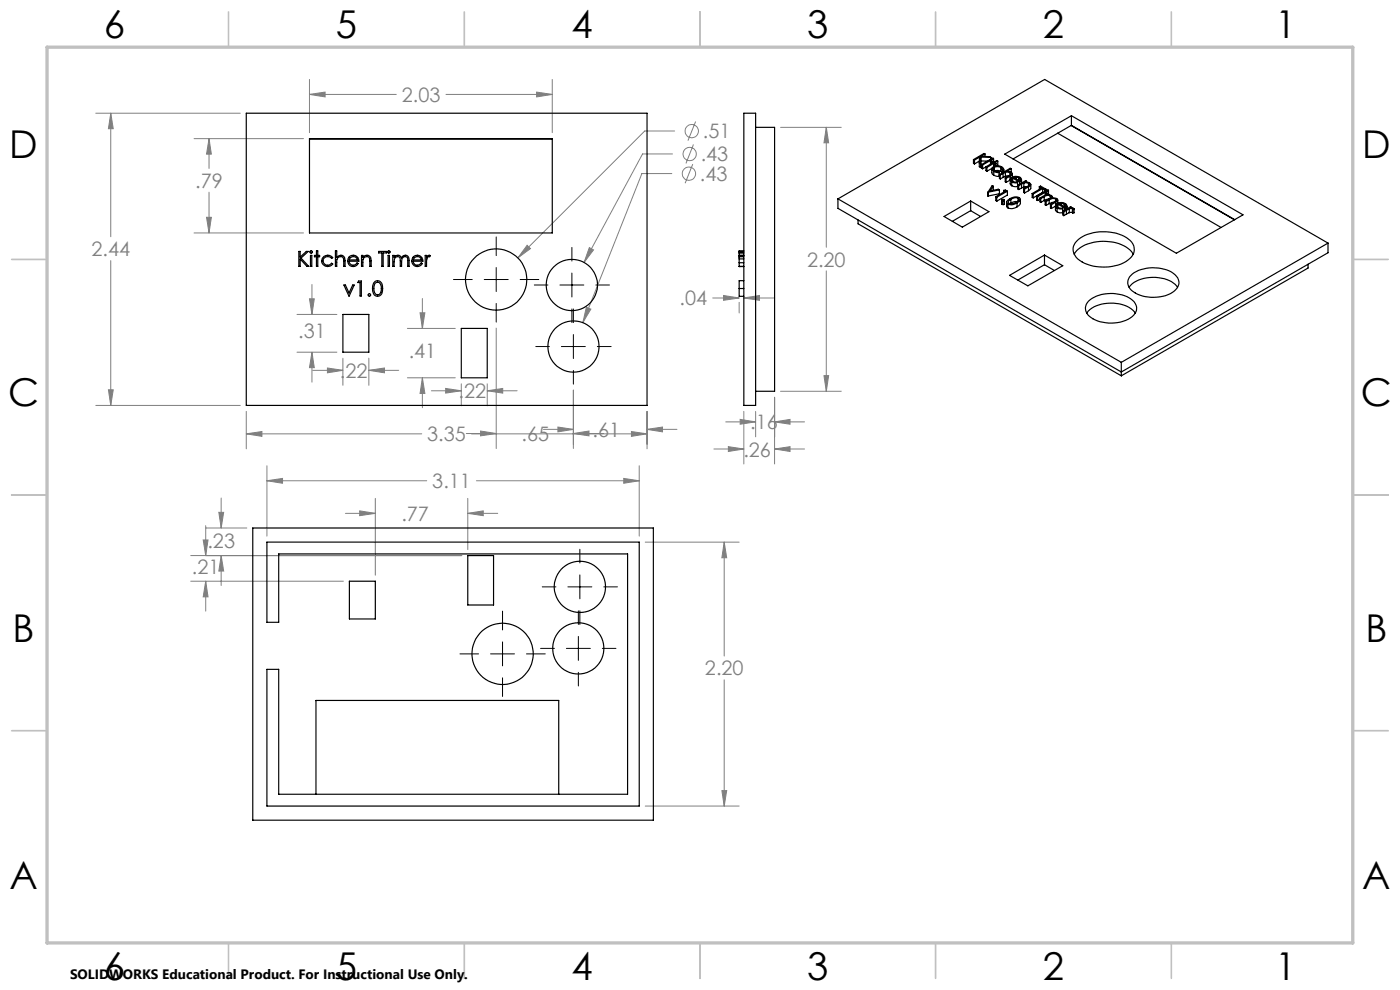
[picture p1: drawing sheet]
<svg xmlns="http://www.w3.org/2000/svg" width="297mm" height="210mm" viewBox="0 0 297 210" stroke-linecap="round" stroke-linejoin="round" font-family="sans-serif">
<g fill="none" stroke="#808080" stroke-width=".21">
<path d="M65.7 16.9v11.2M113.8 19.5l3.4 .5-3.4 .6zM117.2 16.9v11.2M20.3 24h30.7M23.5 24l.5 3.3h-1zM23.5 24v26.2M41.2 29.4h23.2M44.3 29.4l.5 3.3h-1zM44.3 29.4v6.3M65.7 20l3.3-.5v1.1zM65.7 20h18.4M94.6 20h22.6"/>
<path d="M142.5 36.8h-6.3l-12.6 31.6M142.7 32.7h-6.4l-12.4 23M143.1 27.8h-6.3l-26.9 26.9M147 34.8l-1.7 4.1M147.1 30.6l-1.6 4.1M147.6 25.8l-1.7 4M165.6 27h12.9M175.3 27l.5 3.3h-1zM175.3 27v25.4M23.5 55.3v30.7M41.2 49.4h23.2M43.8 46.1h1l-.5 3.3z"/>
<path d="M44.3 40.8v8.6M111.8 52l.7 .7-2.6 2zM125 52.5l.9 .5-2 2.7zM175.3 57.5v25.5M63 74.7h8.5M63 66.7h8.5M65.7 63.4h1l-.5 3.3zM66.2 74.7l.5 3.3h-1zM66.2 60.4v6.3M66.2 74.7v6.4M66.4 78.6h6.3M69.5 78.1l3.2 .5-3.2 .5z"/>
<path d="M72.7 76v5.7M78.2 78.6l3.4-.5v1zM78.2 76v5.7M78.2 78.6h6.4M86.4 69.7h10.2M89.1 66.3h1l-.5 3.4zM89.6 63.3v6.4M105.3 69.6v25.5M124.4 65.2l.9 .4-1.7 2.8zM151.2 63.2h5.6M153.5 62.7l3.3 .5-3.3 .5zM156.8 64.1v2.3"/>
<path d="M157.8 63.2h6.3M157.8 63.2l3.3-.5v1zM174.8 79.7h1l-.5 3.3zM20.3 86h30.7M23 82.7h1l-.5 3.3zM52.2 92l3.4-.5v1.1zM52.2 87.3v7.9M52.2 92h37.3M56.6 98.8v14.9M86.4 80.1h10.2M89.6 80.1l.5 3.4h-1zM89.6 80.1v6.4"/>
<path d="M91.5 82.9h6.4M94.5 82.4l3.4 .5-3.4 .5zM97.9 81.4v4.7M98.9 92h6.4M100 92h37.3M102 91.4l3.3 .6-3.3 .5zM103.4 82.9l3.2-.5v1zM103.4 81.4v4.7M103.4 82.9h6.3M115.3 91.1h6.3M118.4 90.6l3.2 .5-3.2 .5zM121.6 82.8v12.3"/>
<path d="M121.6 92h6.4M121.6 92l3.4-.6v1.1zM133.9 91.5l3.4 .5-3.4 .6zM135.6 98.8v14.9M137.3 91.1l3.2-.5v1zM137.3 87.3v7.9M137.3 91.1h6.3M151.4 95.2h6.4M154 89.5h6.3M154.5 94.7l3.3 .5-3.3 .6zM157 89l3.3 .5-3.3 .5zM157.8 87.3v11.1"/>
<path d="M160.3 87.3v5.4M164.3 84.3v14.1M164.3 95.2h6.4M164.3 89.5h6.4M164.3 95.2l3.3-.5v1.1zM164.3 89.5l3.3-.5v1zM165.6 83h12.9M40.5 117.9h57.5M43.1 114.5h1l-.5 3.4zM43.6 111.5v6.4M43.7 112h8.7M46.4 108.7h1l-.5 3.3z"/>
<path d="M46.9 117.9l.5 3.2h-1zM46.9 105.6v6.4M46.9 117.9v6.3M56.6 102l3.3-.5v1zM56.6 102h33.9M73.3 108.9h6.3M76.3 108.4l3.3 .5-3.3 .5zM79.6 105.7v16.3M99.2 108.9l3.3-.5v1zM99.2 105.7v10.9M99.2 108.9h6.4M101.1 102h34.5"/>
<path d="M132.3 101.5l3.3 .5-3.3 .5zM136.9 115h19.9M153.6 115l.6 3.3h-1.1zM153.6 115v24.2M40.5 123.3h32.3M43.6 123.3l.5 3.3h-1zM43.6 123.3v6.3M153.6 144.2v26.8M136.9 171h19.9M153.1 167.7h1.1l-.6 3.3z"/>
<circle cx="146.1" cy="36.8" r="1.42"/>
<circle cx="146.3" cy="32.7" r="1.4"/>
<circle cx="146.7" cy="27.8" r="1.42"/>
</g>
<g fill="none" stroke="#000" stroke-width=".21">
<path d="M96.2 59.3h4M102.7 59.3h5.1M105.3 50.3v3.9M105.3 56.8v5M110.3 59.3h4M121.3 52.5v2.9M121.3 57.9v5.1M105.3 64.4v3.9M113.3 60.5h2.9M113.7 73.5h2.9M118.8 60.5h5.1M119.1 73.5h5.1"/>
<path d="M121.3 65.5v2.9M121.6 65.5v2.9M121.6 71v5.1M121.6 78.6v2.9M126.4 60.5h2.9M126.7 73.5h2.9M123 116.5v2.9M97.6 138.7h3.9M104.1 138.7h5M106.6 129.6v4M106.6 136.2v5M111.7 138.7h4"/>
<path d="M114.7 137.5h2.9M115 124.5h2.9M120.2 137.5h5M120.5 124.5h5.1M122.7 129.6v2.9M122.7 135v5.1M123 121.9v5.1M123 129.6v2.9M127.8 137.5h2.9M128.1 124.5h2.9M106.6 143.8v3.9M122.7 142.6v2.9"/>
</g>
<g fill="none" stroke="#c0c0c0" stroke-width=".35">
<path d="M48.5 2.5v7.5M98.5 2.5v7.5M148.5 2.5v7.5M198.5 2.5v7.5M248.5 2.5v7.5M2.5 55h7.5M287 55h7.5M2.5 105h7.5M287 105h7.5M2.5 155h7.5M287 155h7.5M48.5 200v7.5"/>
<path d="M98.5 200v7.5M148.5 200v7.5M198.5 200v7.5M248.5 200v7.5"/>
</g>
<path d="M10 10h277v190h-277z" fill="none" stroke="#c0c0c0" stroke-width=".7"/>
<path d="M23 82.7h1l-.5 3.3zM23.5 24l.5 3.3h-1zM52.2 92l3.4-.5v1.1zM133.9 91.5l3.4 .5-3.4 .6zM65.7 20l3.3-.5v1.1zM113.8 19.5l3.4 .5-3.4 .6zM43.8 46.1h1l-.5 3.3zM44.3 29.4l.5 3.3h-1zM111.8 52l-1.9 2.7 2.6-2zM125 52.5l-1.1 3.2 2-2.7zM124.4 65.2l-.8 3.2 1.7-2.8zM66.2 74.7l.5 3.3h-1zM65.7 63.4h1l-.5 3.3zM69.5 78.1l3.2 .5-3.2 .5zM78.2 78.6l3.4-.5v1zM89.6 80.1l.5 3.4h-1zM89.1 66.3h1l-.5 3.4zM94.5 82.4l3.4 .5-3.4 .5zM103.4 82.9l3.2-.5v1zM118.4 90.6l3.2 .5-3.2 .5zM137.3 91.1l3.2-.5v1zM102 91.4l3.3 .6-3.3 .5zM121.6 92l3.4-.6v1.1zM154.5 94.7l3.3 .5-3.3 .6zM164.3 95.2l3.3-.5v1.1zM164.3 89.5l3.3-.5v1zM157 89l3.3 .5-3.3 .5zM153.5 62.7l3.3 .5-3.3 .5zM157.8 63.2l3.3-.5v1zM175.3 27l.5 3.3h-1zM174.8 79.7h1l-.5 3.3zM153.1 167.7h1.1l-.6 3.3zM153.6 115l.6 3.3h-1.1zM132.3 101.5l3.3 .5-3.3 .5zM56.6 102l3.3-.5v1zM76.3 108.4l3.3 .5-3.3 .5zM99.2 108.9l3.3-.5v1zM46.9 117.9l.5 3.2h-1zM46.4 108.7h1l-.5 3.3zM43.6 123.3l.5 3.3h-1zM43.1 114.5h1l-.5 3.4z" fill="#808080"/>
<g fill="none" stroke="#000" stroke-width=".25">
<path d="M52.2 24h85.1v62h-85.1zM65.7 29.4h51.5v20h-51.5zM65.7 29.5h51.5M157.8 24h2.5v62h-2.5zM160.3 27h4v56h-4M206.5 33.9v.8l.2 .1M206.5 33.9l.2 .1M206.7 34l1.1-.7v1.3M206.7 34v.8M207.8 34.2l-1.1 .6M207.8 34.6v.8l.2 .2M207.8 34.6l.2 .1v.9"/>
<path d="M208.1 33.3l-.1 2.3M208.1 33.3v.8l1.3 .1M208.1 33.3l2.1 .1M208.3 34.9v.8l.2 .1M208.3 34.9l.2 .1M208.5 35v.8M209 32.7l-.3-.1-2.2 1.3M209 32.7l-.9 .5h1.8l.3 .2M209 32.7v.5M209.2 35.4l-.7 .4M209.2 35.4v.8l.2 .1M209.2 35.4l.2 .1"/>
<path d="M209.4 35.5v.8M210.1 34l-1.6 1M210.1 34v.8M210.1 34l-.2-.1-1.6 1M210.2 33.4l-.1 .8M210.3 33.7v.9M210.4 33.8l-.1-.1a.21 .21 0 0 1 .2-.2 .21 .21 0 0 1 .2 .3M210.4 33.8h.3M210.4 33.8l-.1 .9M210.4 35.8v.8M210.4 36.6l.1 .3 .3 .3M210.5 35.7l-1.1 .6"/>
<path d="M210.7 39.5v.9M210.7 39.5l-.2-.1-.9 1.4M210.7 39.5l-.7 1 1.8-.4 .2 .2M210.7 33.8v.6M210.8 33.7v.7M210.8 34.7v.6M210.8 34.4l-.3-.1-.2 .1 .3 .2-1.4 .8M210.8 34.7l.3 .1M210.8 34.7l-1.4 .8M210.8 36.4l1.1 .2M210.8 36.4v.8M211 35.5l.6-.2 .7 .2"/>
<path d="M211 35.5l-.3 .2a.84 .84 0 0 0 1.2 .7v.2M211 35.5v.7M211 36.3l.6-.1 .7 .1M211.1 34.8v.4M211.3 34.7l-.2 .1M211.7 34.2v.8l-.4 .2v-.5M211.7 34.2l-.2-.1-.7 .3M211.7 34.2l-.7 .4 .3 .1M211.9 36.6v.8l-1.1-.2M212 37v.8l.2 .2M212 37l.2 .1M212.2 37.1v.9"/>
<path d="M212.3 35.5l.2 .2 .1 .3M212.3 35.5v.8M212.6 36v.7l-.3-.4M212.6 36h.3M212.8 37.6l-.6 .4M212.8 36.8l-.6 .3M212.8 36.8v.8M212.9 36a1.38 1.38 0 0 0-1.2-.9 1.38 1.38 0 0 0-1.3 .7l.4 .6M212.9 36v.5M212.9 35.9v.6M213.1 32.7l14.2-8.2 36.4 21.1-14.1 8.1zM213.3 37.7v.9l.1 .1"/>
<path d="M213.3 37.7l.1 .1M213.3 37.4l-.5 .2M213.3 36.6h1M213.3 36.6l-.5 .2M213.3 36.6v.8M213.4 37.8v.9M213.9 37.4h-.6M214.3 36.6l.2 .2-.1 .3-1.1 .6M214.3 37.4v.8l-.9 .5M214.3 37.4l-.9 .4M214.3 36.6v.5M214.3 38.1v.9l.3 .4"/>
<path d="M214.5 35.8l-1 .6h.6l.6 .3a.54 .54 0 0 1-.4 .7M214.5 35.8l-.2-.1-2.3 1.3M214.5 35.8v.7M214.6 38.6l1.3 .2M214.6 38.6v.8M214.7 37.7l-.2 .3M214.8 36.9v.7M214.8 37.8l-.2 .2a.73 .73 0 0 0 1.2 .6l.1 .2M214.8 37.8l1.5 .8M214.8 37.8v.6M215.6 37.6l-.5 .1 1.2 .7 .1-.4-.3-.3M215.6 37.6l.5 .1"/>
<path d="M215.6 37.6v.4M215.9 38.8v.8l-1.3-.2M215.9 39.2l.1 .1M215.9 39.3v.8l.2 .1M215.9 39.3l.2 .1M216.1 39.4v.8M216.1 37.7v.6M216.3 38.6v.5M216.7 38.2v-.3a1.54 1.54 0 0 0-2.4 .1l.3 .6M216.7 38.2l-.4 .4M216.7 38.2v.6M216.7 38.1v.7"/>
<path d="M216.7 39v.9M216.7 39.9l-.6 .3M216.7 39l-.6 .4M217.2 40v.8l.1 .1M217.2 40l.1 .1M217.2 39.6l-.5 .3M217.2 38.8l1 .1M217.2 38.8l-.5 .2M217.2 38.8v.8M217.8 38.4l-.3 .2 .6 .1 .6 .4-.5 .5M217.8 38.4l-.2-.1-1.7 1M217.8 38.4v.2"/>
<path d="M217.8 39.6h-.6M218.2 38.9l.2 .2-.1 .2-1.1 .7M218.2 39.6l-.9 .5M218.2 38.9v.5M218.2 39.6v.9M218.7 39.1l-.1 1-.4 .4M220.5 39.6l.2-.1 1.2 .6M220.5 39.6l.5 .3-2 1.2M220.5 39.6v.6M221.2 40l.5 .3M221.2 40l-2 1.2M221.2 40v.8"/>
<path d="M224.4 28.2l34.6 20.1M227.2 26.6l34.7 20M227.2 26.6l-12.3 7.1M227.3 24.5v2.1M227.3 26.6l34.6 20M227.3 26.6h-.1M63.4 53.3h.3v1.2l1.3-1.2h.4l-1.5 1.4 1.6 1.8h-.4l-1.4-1.5v1.5h-.3zM65.9 54.2h.2v2.3h-.2zM67.1 53.2h.3v1h.4v.3h-.4v2h-.3v-2h-.4v-.3h.4zM68.7 54.4a1.33 1.33 0 0 1 1.9 .3l-.3 .1a.99 .99 0 0 0-1.4-.2 .99 .99 0 0 0 0 1.5 .99 .99 0 0 0 1.4-.3l.3 .2a1.25 1.25 0 0 1-1.9 .3 1.25 1.25 0 0 1 0-1.9zM71.2 53.2h.2v1.4a.96 .96 0 0 1 1.2-.4 .96 .96 0 0 1 .6 1.1v1.2h-.3v-1.1a.77 .77 0 0 0-.7-1 .77 .77 0 0 0-.8 1v1.1h-.2zM74.2 54.4a1.21 1.21 0 0 1 1.3-.1 1.21 1.21 0 0 1 .6 1.1h-2.1a.89 .89 0 0 0 .8 .8 .89 .89 0 0 0 .9-.4l.3 .1a1.21 1.21 0 0 1-1.9 .4 1.21 1.21 0 0 1 .1-1.9z"/>
<path d="M74.4 54.6a.92 .92 0 0 1 1.4 .5h-1.7zM76.1 59.6h.6v3.2h-.3v-2.9h-.5zM76.7 54.2h.3v.4a.96 .96 0 0 1 1.2-.4 .96 .96 0 0 1 .5 1.1v1.2h-.2v-1.1a.77 .77 0 0 0-.8-1 .77 .77 0 0 0-.7 1v1.1h-.3zM79.6 59.7l.2-.1a1.05 1.05 0 0 1 1.3 1 2.21 2.21 0 0 1-.5 2.1l-.8 .1a2.04 2.04 0 0 1-.2-3.1zM80.3 53.3h1.7v.3h-.7v2.9h-.3v-2.9h-.7zM82.3 54.2h.3v2.3h-.3zM83.3 54.2h.3v.4a.86 .86 0 0 1 .8-.5 .86 .86 0 0 1 .8 .6 .85 .85 0 0 1 1-.5 .85 .85 0 0 1 .6 1v1.3h-.3v-1.3a.64 .64 0 0 0-.4-.8 .64 .64 0 0 0-.8 .4l-.1 1.7h-.3v-1.2a.67 .67 0 0 0-.5-.9 .67 .67 0 0 0-.8 .8v1.3h-.3zM87.6 54.6a1.18 1.18 0 0 1 1.4-.4 1.18 1.18 0 0 1 .7 1.2h-2.1a.92 .92 0 0 0 .8 .8 .92 .92 0 0 0 1-.4l.2 .1a1.2 1.2 0 0 1-1.7 .4 1.2 1.2 0 0 1-.3-1.7zM87.9 54.6a.91 .91 0 0 1 1.5 .5h-1.7zM90.2 54.2h.3v.3l.3-.3h.5l-.1 .3h-.4l-.2 .4-.1 1.6h-.3zM156.8 54.5v.4M156.8 54.9v.8"/>
<path d="M156.8 56.5h.1M156.8 53.4v.3M156.8 54.2h1M156.8 55.7v.8h1M156.8 54.5h1M156.8 53.7h1M156.8 53.3v.1M156.8 53.6v.5M156.8 54.2v.3M156.8 54.6h.1M156.8 54.9h1M156.8 55.7h1"/>
<path d="M156.8 56.5h1M156.8 53.4h1M157.8 54.1l-1 .1M157.8 53.2h-1v.2M157.8 59.5h-1v1.7M177.8 42.2l43.8-25.3 60.1 34.7M177.8 42.2l60.1 34.7M177.8 42.2v2l60.1 34.7 43.8-25.3v-2M182 46.7v.8l55.9 32.2M200.3 45.9l5.6-3.3 3.9 2.3-5.6 3.3zM205.9 42.6v2.1M205.9 44.7l-3.9 2.2"/>
<path d="M205.9 44.7l2.1 1.2M209.6 41.6h.1M209.6 40.8v.8M209.6 40.8h.1M211.2 41.7v.8l.3 .2M211.2 41.7l.3 .1M211.5 41.8v.9M212 40.3v.8l-2.4 .5M212 40.3l-2.4 .5M212.5 42.4l.1 1M212.6 43.4h.4M212.6 42.5h-.1a.23 .23 0 0 1 .3-.2 .23 .23 0 0 1 .2 .2"/>
<path d="M212.6 42.5h.4M212.6 42.5v.9M212.9 40.4v.4M212.9 40.4l.4-.1 .4 .3M212.9 40.4l.4 .2-2.1 1.1M213 42.5v.9M213.1 42.4l-.1 1M213.5 42.9v.8M213.6 43.7l.2 .4M213.7 40.6v.8l-2.2 1.3M213.7 40.6l-2.2 1.2M213.8 43.3v.8"/>
<path d="M214.2 58.4l7.4-4.3 3.9 2.3-7.4 4.2zM214.5 42.3v.8M214.5 43.1l-.3 .1M215.8 43.9l-1.2 .4-.8-.2M215.8 43l-.9 .4-1.1-.1M215.8 43l.6-.5a.79 .79 0 0 0-.4-.7 .79 .79 0 0 0-.8 0l-1 .3a.78 .78 0 0 0-.6 .9l.2 .3M215.8 42.8h-.6l-.7 .3M215.8 43v.9M216 42l.1 .3a1.69 1.69 0 0 1-2.2 .7v-.3l.6-.4M216 42l-.6-.1-.9 .4M216 42v.6M216.5 42.3l-.1 1-.6 .6"/>
<path d="M217.3 40.1v.8M218.2 40.5l-.9 .4M219 41.1v.8l.2 .1M219 41.1l.2 .1M219.2 41.2v.8M219.9 41.6v.8l.2 .1M219.9 41.6l.2 .1M220.1 41.7v.8M220.6 42.3l-.5 .2M220.6 42v.8l.2 .1M220.6 42l.2 .1M220.8 42.1v.8"/>
<path d="M221.2 40.8l-2 1.2M221.2 40.8h.1M221.5 42.5l-.7 .4M221.5 41.7l-.7 .4M221.5 41.7v.8M221.6 54.1v2.1M221.6 56.2l-5.7 3.2M221.6 56.2l2.1 1.2M221.7 40.3v.4M221.7 42.6v.9l.2 .1M221.7 42.6l.2 .1M221.8 40.8v.5"/>
<path d="M221.8 40.8l-1.7 .9M221.8 40.8l-.2-.1-1.7 .9M221.9 40.1v.9l-.1 .1M221.9 40.1l-.2 .2M221.9 40.4v.8M221.9 42.7v.9M222 40.5l-.1-.2a.28 .28 0 0 1 .3 0 .28 .28 0 0 1 .2 .2M222 40.5h.4M222 40.5v.7M222.4 42.3l-.9 .2M222.4 40.5v.6M222.4 40.4v.8"/>
<path d="M222.5 41.2l-.3 .1 .9 .2 .2 .3-.1 .2h.8a.41 .41 0 0 1 .4 .6l-.5 .3M222.5 41.2l-.2-.1-1.7 .9M222.5 41.2v.1M222.6 43.2l-.7 .4M222.6 42.4l-.7 .3M222.6 42.4v.8M222.8 41.6l.2 .3-1.3 .7M222.8 41.6l-.5-.2-.8 .3M222.8 41.6v.4M222.8 43.3v.8l.3 .1M222.8 43.3l.3 .1M223.1 43.4v.8"/>
<path d="M223.3 41.8v.2M223.5 42.9l-.9 .3M223.9 43.7v.9l.4 .3M223.9 43.7l-.8 .5M223.9 42.2l.2 .3-1.3 .8M223.9 42.2l-.7-.1-.6 .3M223.9 42.2v.5M223.9 42.9v.6M223.9 42.9l-.8 .5M224.3 44.1l1.2 .2M224.3 44.1l-.4-.3a1.42 1.42 0 0 1 2.3-.5l.1 .4-.4 .5M224.3 44.1v.8"/>
<path d="M224.4 42.4v.7M224.4 43.3l-.2 .4 .2 .3M224.4 44l1 .2 .1 .1M224.4 43.3l1.5 .9M224.4 43.3v.7M225.2 43.1l-.6 .1 1.3 .7a.38 .38 0 0 0-.1-.6M225.2 43.1l.6 .2M225.2 43.1v.4M225.5 44.3v.8h-.7l-.5-.2M225.5 44.7v.1M225.5 44.8v.8l.2 .1M225.5 44.8l.2 .1"/>
<path d="M225.7 44.9v.8M225.8 43.3v.5M225.9 44.2v.3M226.2 45.4l-.5 .3M226.2 44.6l-.5 .3M226.2 44.6v.8M226.3 43.6v.7M226.8 45.1l-.6 .3M226.8 45.1h.7M226.8 44.3l-.6 .3M226.8 44.3v.8M227.3 44l-.2 .1h.5l.3 .2"/>
<path d="M227.3 44l-.2-.2-1.6 1M227.3 44v.1M227.5 45.1l.1 .1M227.5 44.3l.1 .1M227.5 44.3h-.7M227.5 44.3v.8M227.6 44.4v.8M227.9 44.3v.8l-.3 .1M227.9 44.3l-.3 .1M227.9 53.9a5.6 5.6 0 0 1 4.1-2.5 8.7 8.7 0 0 1 8.1 2l.3 .5M228.4 51.1a9.1 9.1 0 0 1 8.9-1.4 3.9 3.9 0 0 1 3.3 3.2 3.7 3.7 0 0 1-2.8 3.1 9.9 9.9 0 0 1-9.1-1 2.48 2.48 0 0 1-.3-3.9zM239.9 58.4a7.8 7.8 0 0 1 9.4-.1 2.08 2.08 0 0 1-.2 3.4 7.8 7.8 0 0 1-9.4-.4 2.05 2.05 0 0 1 .2-2.9z"/>
<path d="M277.5 56v.9l-39.6 22.8M281.7 51.6l-43.8 25.3M72.7 66.7h5.5v8h-5.5zM73 60.5h.3l.7 1.7 .8-1.7h.3l-1 2.3zM79.6 60.1l.1-.1a.89 .89 0 0 1 1 .2 .89 .89 0 0 1 .2 1 .92 .92 0 0 1-1 1.3 1.83 1.83 0 0 1-.3-2.4zM97.9 69.7h5.5v10.4h-5.5zM156.8 61.2v1.7h1M156.8 61.2h1M230.5 66.4a7.1 7.1 0 0 1 7.5-1.8l1.5 .6 .8 .6 .5 .6M230.9 63.9a7.8 7.8 0 0 1 9.4-.2 2.19 2.19 0 0 1-.6 3.8 7.9 7.9 0 0 1-8.9-.8 2.05 2.05 0 0 1 .1-2.8zM237.9 76.9v2.8M239.5 61a6.2 6.2 0 0 1 5.6-2.2 5.8 5.8 0 0 1 4.7 2.2"/>
<path d="M53.6 112h85v62h-85zM56.6 115h79v56h-79v-29h2.5v26.5h74v-51h-74v14.5h-2.5zM99.2 117.9h5.5v10.4h-5.5zM74.1 123.3h5.5v8h-5.5zM67 168.5v-19.9h51.5v19.9"/>
<circle cx="66" cy="53.5" r=".26"/>
<circle cx="82.5" cy="53.4" r=".25"/>
<circle cx="105.2" cy="59.3" r="6.5"/>
<circle cx="78.4" cy="62.6" r=".27"/>
<circle cx="121.3" cy="60.5" r="5.4"/>
<circle cx="121.7" cy="73.5" r="5.4"/>
<circle cx="106.6" cy="138.7" r="6.5"/>
<circle cx="122.7" cy="137.5" r="5.4"/>
<circle cx="123" cy="124.5" r="5.4"/>
</g>
<g font-size="8.1">
<text x="22" y="8">6</text>
<text x="71.2" y="8">5</text>
<text x="121.2" y="8">4</text>
<text x="171.3" y="8">3</text>
<text x="221.3" y="8">2</text>
<text x="270.5" y="8">1</text>
<text x="2" y="33.6">D</text>
<text x="289" y="33.6">D</text>
<text x="1.7" y="86.1">C</text>
<text x="288.7" y="86.1">C</text>
<text x="2.7" y="136.1">B</text>
<text x="289.7" y="136.1">B</text>
<text x="2" y="188.6">A</text>
<text x="289" y="188.6">A</text>
<text x="22" y="208">6</text>
<text x="71.2" y="208">5</text>
<text x="121.2" y="208">4</text>
<text x="171.3" y="208">3</text>
<text x="221.3" y="208">2</text>
<text x="270.5" y="208">1</text>
</g>
<g font-size="4.2" fill="#808080">
<text x="85.2" y="21.6">2.03</text>
<text x="149.1" y="29.3">.51</text>
<text x="148.7" y="34.2">.43</text>
<text x="41.4" y="39.8">.79</text>
<text x="148.5" y="38.4">.43</text>
<text x="19.4" y="54.3">2.44</text>
<text x="171.2" y="56.5">2.20</text>
<text x="144.2" y="64.8">.04</text>
<text x="63.3" y="71.6">.31</text>
<text x="86.7" y="76">.41</text>
<text x="72.1" y="80.1">.22</text>
<text x="97.3" y="84.5">.22</text>
<text x="90.6" y="93.6">3.35</text>
<text x="110.6" y="93.5">.65</text>
<text x="125.7" y="92.7">.61</text>
<text x="159.1" y="91.1">.16</text>
<text x="157.7" y="96.8">.26</text>
<text x="91.7" y="103.6">3.11</text>
<text x="85.2" y="110.5">.77</text>
<text x="44" y="116.3">.23</text>
<text x="40.7" y="121.7">.21</text>
<text x="149.6" y="143.3">2.20</text>
</g>
<text font-size="2.9" x="14.9" y="207.6">SOLIDWORKS Educational Product. For Instructional Use Only.</text>
</svg>
